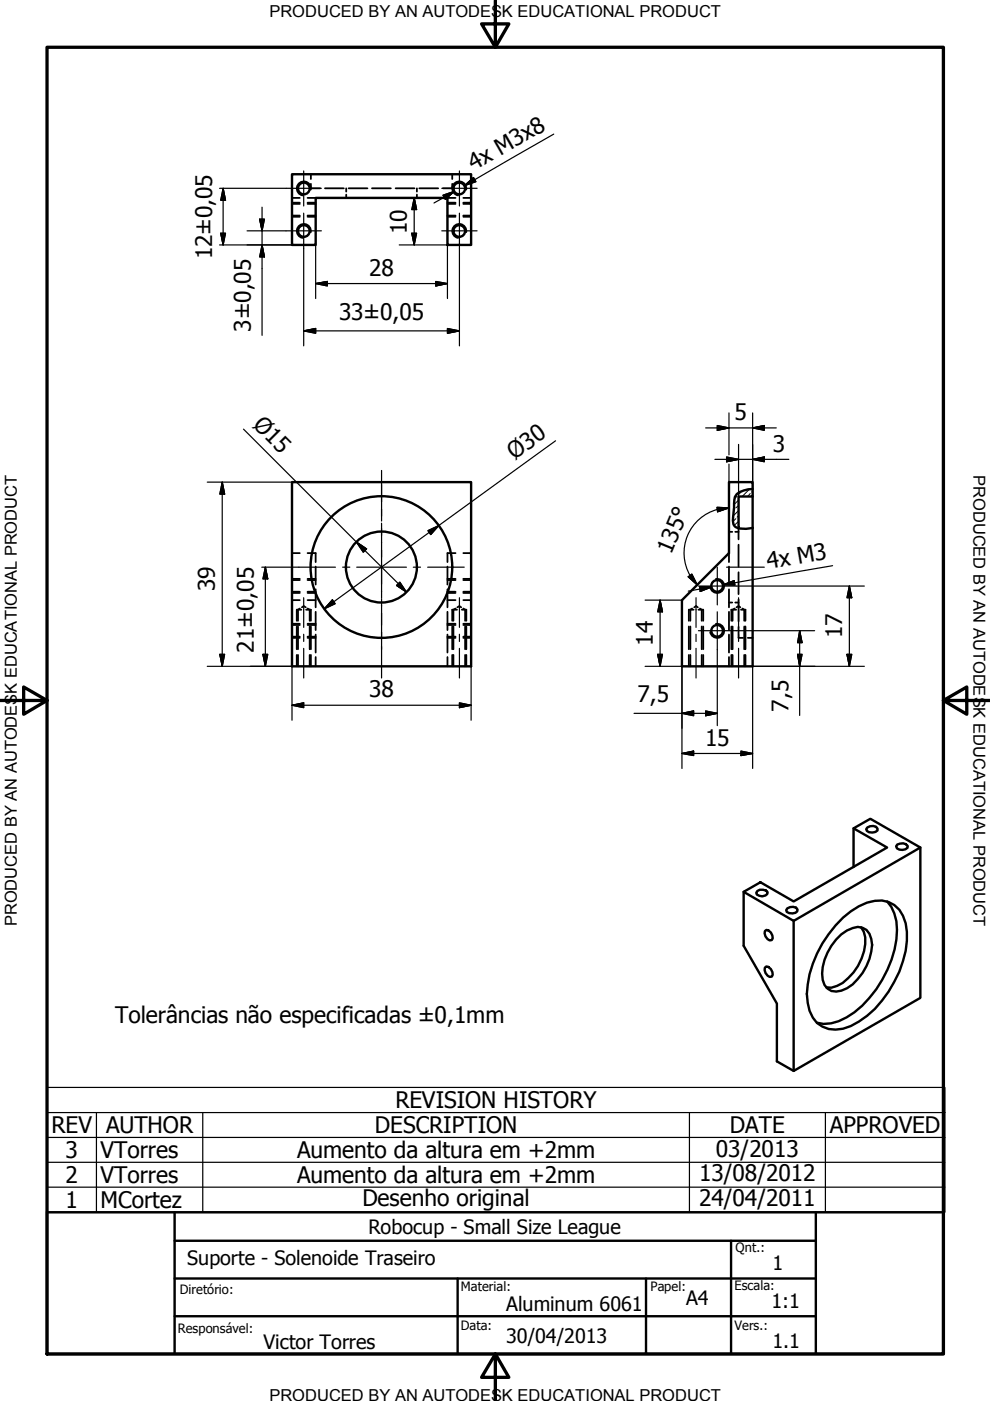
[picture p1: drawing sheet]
<svg xmlns="http://www.w3.org/2000/svg" width="210mm" height="297mm" viewBox="0 0 210 297" stroke-linecap="round" stroke-linejoin="round" font-family="sans-serif">
<!-- layer: Visible (ISO) -->
<g fill="none" stroke="#000" stroke-width=".51">
<path d="M61.9 36.9h38v15h-5v-9.9h-28v9.9h-5zM61.9 102.2h38v39.1h-38zM159.6 103.7a5.7 5.7 0 0 0-3.4 1.1 4.1 4.1 0 0 0-.6 2.8l-.2 1.9a1.95 1.95 0 0 0 .6 2.2 5 5 0 0 0 3.6 .2M159.6 105.3v36h-15v-14.1l10-9.9v-15.1h5v3.1h-3v6.7M181 175.6v8.2M183.9 175.4a1.49 1.49 0 0 1 2.2 .3v.4a1.81 1.81 0 0 1-2.3 .1l-.2-.4zM190.2 179.1a1.67 1.67 0 0 1 2.3 .3 1.24 1.24 0 0 1-1.8 .7l-.5-.2-.2-.5zM195.1 179.7v31.9l-26.8 15.5-3.6-2.1v-12.2l-7-12.3v-11.4M157.7 189.1l3.5-2 7.1 4 19.8-11.4-7.1-4.1 3.5-2 10.6 6.1-26.8 15.5zM160.6 188.9a1.69 1.69 0 0 1 2.2 .3l-.1 .3a1.61 1.61 0 0 1-2.2 .2l-.2-.4zM162.2 197.4l.3-.2a1.55 1.55 0 0 1 1.1 2.1 1.39 1.39 0 0 1-1.4-1.9zM166.9 192.6a1.52 1.52 0 0 1 2.2 .2l-.1 .4a1.79 1.79 0 0 1-2.2 .1l-.1-.3z"/>
<path d="M168.3 195.2v31.9M177.3 199.2a7.3 7.3 0 0 1 4.6-2.7 2.81 2.81 0 0 1 2.8 2.6 9.9 9.9 0 0 1-1.8 7.2 8 8 0 0 1-5.6 3.9 2.82 2.82 0 0 1-2.9-2.4 10.8 10.8 0 0 1 2.9-8.6zM178.8 194.5a12.1 12.1 0 0 1 8.2-3.6 5.7 5.7 0 0 1 5 4.9 18.2 18.2 0 0 1-2.4 12.3 20.2 20.2 0 0 1-9.2 9.4 6 6 0 0 1-8.1-1.7 10.9 10.9 0 0 1-1-7.1 24.4 24.4 0 0 1 7.5-14.2zM182.6 196.6a5.6 5.6 0 0 1 .6 5.1 11.3 11.3 0 0 1-5.7 7.3l-1.2 .4-1.1-.1M188.1 191.1a9.3 9.3 0 0 1 2 8.1 24 24 0 0 1-10.6 16.5 8 8 0 0 1-6.3 1.1M162.2 205.2l.3-.3a1.55 1.55 0 0 1 1.1 2.2 1.39 1.39 0 0 1-1.4-1.9z"/>
<circle cx="64.4" cy="40" r="1.24"/>
<circle cx="97.4" cy="40" r="1.24"/>
<circle cx="64.4" cy="49" r="1.24"/>
<circle cx="97.4" cy="49" r="1.24"/>
<circle cx="80.9" cy="120.2" r="15"/>
<circle cx="80.9" cy="120.2" r="7.5"/>
<circle cx="152.1" cy="124.2" r="1.24"/>
<circle cx="152.1" cy="133.7" r="1.24"/>
</g>
<!-- layer: Hidden (ISO) -->
<g fill="none" stroke="#000" stroke-width=".38">
<path d="M65.9 36.9v1.1M65.9 39v.9h2M68.9 39.9h4M73.4 39.9v.7M73.9 39.9h4M78.9 39.9h4M83.9 39.9h4M88.4 39.9v.7M88.9 39.9h4M95.9 36.9v1.1M95.9 39v.9h-2M61.9 42h1.7"/>
<path d="M61.9 43.2h1.7M61.9 45.7h1.7M61.9 43h1.7M61.9 46h1.7M65.2 42h1.7M65.2 43.2h1.7M65.2 45.7h1.7M65.2 43h1.7M65.2 46h1.7M73.4 41.3v.7M88.4 41.3v.7M94.9 42h1.7"/>
<path d="M94.9 43.2h1.7M94.9 45.7h1.7M94.9 43h1.7M94.9 46h1.7M98.2 42h1.7M98.2 43.2h1.7M98.2 45.7h1.7M98.2 43h1.7M98.2 46h1.7M61.9 117.3h1.7M65.2 117.3h1.7v1.9M96.6 117.3h-1.7v1.9"/>
<path d="M98.2 117.3h1.7M154.6 112.8h.7M154.6 117.3v1.9M155.9 112.8h.7M156.6 112v2.3M156.6 115.5v4.6M61.9 127.2h1.7M61.9 132.5h1.7M61.9 135h1.7M61.9 123h1.7M61.9 125.5h1.7M61.9 132.3h1.7"/>
<path d="M61.9 135.2h1.7M61.9 122.7h1.7M61.9 125.7h1.7M62.9 132.8v4.9M62.9 138.9v2.4M63.2 132.8v4.9M63.2 138.9v2.4M63.6 129l-.4 .3v2.3M63.9 129.3h-1v2.3M64 128.8l.4-.3 .4 .3M64.9 129.3h1v2.3M65.2 127.2h1.7"/>
<path d="M65.2 132.5h1.7M65.2 135h1.7M65.2 123h1.7M65.2 125.5h1.7M65.2 132.3h1.7M65.2 135.2h1.7M65.2 122.7h1.7M65.2 125.7h1.7M65.2 129l.5 .3v2.3M65.7 132.8v4.9M65.7 138.9v2.4M65.9 132.8v4.9"/>
<path d="M65.9 138.9v2.4M66.9 120.1v3.8M66.9 125v3.8M66.9 129.7v3.9M66.9 134.5v3.9M66.9 139.3v2M94.9 127.2h1.7M94.9 120.1v3.8M94.9 125v3.8M94.9 129.7v3.9M94.9 134.5v3.9M94.9 139.3v2"/>
<path d="M94.9 132.5h1.7M94.9 135h1.7M94.9 123h1.7M94.9 125.5h1.7M94.9 132.3h1.7M94.9 135.2h1.7M94.9 122.7h1.7M94.9 125.7h1.7M95.9 132.8v4.9M95.9 138.9v2.4M96.1 132.8v4.9M96.1 138.9v2.4"/>
<path d="M96.6 129l-.5 .3v2.3M96.9 129.3h-1v2.3M97 128.8l.4-.3 .4 .3M97.9 129.3h1v2.3M98.2 127.2h1.7M98.2 132.5h1.7M98.2 135h1.7M98.2 123h1.7M98.2 125.5h1.7M98.2 132.3h1.7M98.2 135.2h1.7M98.2 122.7h1.7"/>
<path d="M98.2 125.7h1.7M98.2 129l.4 .3v2.3M98.6 132.8v4.9M98.6 138.9v2.4M98.9 132.8v4.9M98.9 138.9v2.4M146 132.8v4.9M146 138.9v2.4M146.4 132.8v4.9M146.4 138.9v2.4M146.7 129l-.3 .3v2.3M147.1 129.3h-1.1v2.3"/>
<path d="M147.2 128.8l.4-.3 .4 .3M148.1 129.3h1v2.3M148.4 129l.4 .3v2.3M148.8 132.8v4.9M148.8 138.9v2.4M149.1 132.8v4.9M149.1 138.9v2.4M154.6 127.7h.7M154.6 120.1v3.8M154.6 125v3.8M154.6 129.7v3.9M154.6 134.5v3.9"/>
<path d="M154.6 139.3v2M155.1 132.8v4.9M155.1 138.9v2.4M155.3 132.8v4.9M155.3 138.9v2.4M155.8 129l-.5 .3v2.3M155.9 127.7h.7M156.1 129.3h-1v2.3M156.1 128.8l.5-.3 .4 .3M156.6 132.9v2.3h.9M156.6 121.3v4.7M156.6 127.1v4.6"/>
<path d="M157.1 129.3h1v2.3M157.4 129l.4 .3v2.3M157.8 132.8v4.9M157.8 138.9v2.4M158.1 132.8v4.9M158.1 138.9v2.4M158.6 135.2h1"/>
</g>
<!-- layer: Visible Narrow (ISO) -->
<path d="M65.9 40.2a1.49 1.49 0 0 0-1.2-1.7 1.49 1.49 0 0 0-1.7 1.2 1.49 1.49 0 0 0 1.2 1.7M65.9 49.2a1.49 1.49 0 0 0-1.2-1.7 1.49 1.49 0 0 0-1.7 1.2 1.49 1.49 0 0 0 1.2 1.7M98.8 49.2a1.49 1.49 0 0 0-1.2-1.7 1.49 1.49 0 0 0-1.7 1.2 1.49 1.49 0 0 0 1.2 1.7M98.8 40.2a1.49 1.49 0 0 0-1.2-1.7 1.49 1.49 0 0 0-1.7 1.2 1.49 1.49 0 0 0 1.2 1.7M151.8 132.3a1.49 1.49 0 0 1 1.7 1.2 1.49 1.49 0 0 1-1.2 1.7 1.49 1.49 0 0 1-1.7-1.2M151.8 122.8a1.49 1.49 0 0 1 1.7 1.2 1.49 1.49 0 0 1-1.2 1.7 1.49 1.49 0 0 1-1.7-1.2" fill="none" stroke="#000" stroke-width=".38"/>
<!-- layer: Border (ISO) -->
<path d="M10 10h190v277.1h-190zM105 0v10l-2.9-4.9h5.8l-2.9 4.9M0 148.5h10l-5-2.8v5.7l5-2.9M200 148.5l5 2.9v-5.7l-5 2.8h10M105 287.1l2.9 4.9h-5.8l2.9-4.9v9.9" fill="none" stroke="#000" stroke-width=".7"/>
<!-- layer: Title (ANSI) -->
<path d="M10 257h190v30.1h-190zM37 257v30.1M173 257v30.1M37 279.1h136M37 271.1h136M97 271.1v16M155 263.1v24" fill="none" stroke="#000" stroke-width=".51"/>
<!-- layer: Title (ISO) -->
<path d="M37 263.1h136M137 271.1v16" fill="none" stroke="#000" stroke-width=".51"/>
<!-- layer: Hatch (ISO) -->
<g fill="none" stroke="#000" stroke-width=".21">
<path d="M155.7 108l-.1 .1M156 110l-.6 .5M156.3 105.2l-.6 .6M156.6 111.6h.1M156.6 110.5l-1 .9M156.6 108.3l-1.2 1.1M156.6 106l-1 1M156.6 109.4l-.3 .3M156.6 107.2l-.6 .5M157.1 104.3l-.5 .6M158.9 103.7l-1.5 1.6M159.1 104.6l-.5 .6"/>
<path d="M159.6 104.1l-.2 .2"/>
</g>
<!-- layer: Dimension (ISO) -->
<g fill="none" stroke="#000" stroke-width=".25">
<path d="M46.5 39.9h14.1M47.3 39.9l.5 2.6h-1zM47.3 39.9v12M98.5 39.4l1.9-1.8 .5 .9zM117.4 28.4l-18.9 11 2.1-1.3M46.5 51.9h15.4M46.8 49.5h1l-.5 2.4zM52.4 48.9h8.2M55.1 46.5h1l-.5 2.4zM55.6 51.9l.5 2.6h-1zM55.6 43.9v27.2M64.4 52.7v20.6"/>
<path d="M66.9 51.9v11.4M84.6 51.9h10.3v11.4M84.6 42h9.8M87.3 49.5h1l-.5 2.4zM87.8 42l.5 2.4h-1zM87.8 42v9.9M92.4 59.7l2.5 .4-2.5 .5zM93.9 41.4l2.4-.8-1.9 1.7zM96.3 40.6l-4.3 2.4M97.4 52.7v20.6M64.4 70.2l2.5-.6v1.1zM64.4 70.2h33"/>
<path d="M66.9 60.1l2.5-.4v.9zM66.9 60.1h28M94.9 69.6l2.5 .6-2.5 .5zM51.6 91l34.6 34.5M117.8 93.5l-49 35.6M149.6 90.7h15M151.6 97.4h15.7M152.1 90.2l2.5 .5-2.5 .5zM154.1 96.9l2.5 .5-2.5 .5zM154.6 87.6v8.8M154.6 98.4v3.8M156.6 94.2v11.1"/>
<path d="M159.6 97.4l2.5-.5v1zM159.6 90.7l2.5-.5v1zM159.6 87.6v17.7M43.9 102.2h18M47.1 102.2l.5 2.6h-1zM47.1 102.2v39.1M75.6 114.9l2.1 1.5-.7 .7zM90.7 112.5l2.3-1.1-1.7 1.9zM152 107.6l2.6 .1-2.5 .8zM152.1 108a9.6 9.6 0 0 0-5.8 14l1.5 2M154.6 107.7l-2.5 .3M176.5 119.9l-23.2 4.1 2.5-.4"/>
<path d="M46.6 138.7h1l-.5 2.6zM55.5 120.3h7.9M55.8 138.7h1l-.5 2.6zM56.3 120.3l.5 2.4h-1zM56.3 120.3v21M70.5 127.2l.6 .8-2.3 1.1zM84.1 124.1l.7-.7 1.4 2.1zM136.8 127.2h7.8M139.4 138.7h1.1l-.5 2.6zM140 127.2l.5 2.5h-1.1zM140 127.2v14.1M145.9 122.3l.8-.6 1.1 2.3z"/>
<path d="M148.3 124.4h2.6l-2.4 1zM150.9 124.4l-5 .9M152.1 137.7v16.1M153.3 124l2.3-.9 .2 1zM156.1 133.7h.4M156.1 124.3h27.2M156.7 133.7h16M169.1 138.7h1l-.6 2.6zM169.5 133.7l.6 2.6h-1zM169.5 133.7v18M179.6 138.7h1l-.5 2.6zM180.1 124.3l.5 2.4h-1z"/>
<path d="M180.1 124.3v17M43.9 141.3h18v11.4M61.9 149.5l2.5-.5v1zM61.9 149.5h38M97.4 149l2.5 .5-2.5 .5zM99.9 141.3v11.4M134.4 151.2h17.7M136.8 141.3h7.8v21.6M144.6 159.8l2.5-.6v1zM144.6 151.2l2.5-.5v1.1zM144.6 159.8h15M149.6 150.7l2.5 .5-2.5 .6z"/>
<path d="M157.1 159.2l2.5 .6-2.5 .4zM183.3 141.3h-23.7v21.6"/>
</g>
<g fill="#000" stroke="#000" stroke-width=".25">
<path d="M98.5 39.4l1.9-1.8zM98.5 39.4l1.9-1.8 .5 .9zM46.8 49.5l.5 2.4zM46.8 49.5h1l-.5 2.4zM47.3 39.9l.5 2.6zM47.3 39.9l.5 2.6h-1zM55.1 46.5l.5 2.4zM55.1 46.5h1l-.5 2.4zM55.6 51.9l.5 2.6zM55.6 51.9l.5 2.6h-1zM66.9 60.1l2.5-.4zM66.9 60.1l2.5-.4v.9z"/>
<path d="M87.3 49.5l.5 2.4zM87.3 49.5h1l-.5 2.4zM87.8 42l.5 2.4zM87.8 42l.5 2.4h-1zM94.4 42.3l1.9-1.7zM93.9 41.4l2.4-.8-1.9 1.7zM64.4 70.2l2.5-.6zM64.4 70.2l2.5-.6v1.1zM92.4 60.6l2.5-.5zM92.4 59.7l2.5 .4-2.5 .5zM94.9 70.7l2.5-.5zM94.9 69.6l2.5 .6-2.5 .5z"/>
<path d="M152.1 91.2l2.5-.5zM152.1 90.2l2.5 .5-2.5 .5zM154.1 97.9l2.5-.5zM154.1 96.9l2.5 .5-2.5 .5zM159.6 97.4l2.5-.5zM159.6 97.4l2.5-.5v1zM159.6 90.7l2.5-.5zM159.6 90.7l2.5-.5v1zM47.1 102.2l.5 2.6zM47.1 102.2l.5 2.6h-1zM75.6 114.9l2.1 1.5zM75.6 114.9l2.1 1.5-.7 .7z"/>
<path d="M93 111.4l-1.7 1.9zM90.7 112.5l2.3-1.1-1.7 1.9zM152.1 108.5l2.5-.8zM152 107.6l2.6 .1-2.5 .8zM46.6 138.7l.5 2.6zM46.6 138.7h1l-.5 2.6zM55.8 138.7l.5 2.6zM55.8 138.7h1l-.5 2.6zM56.3 120.3l.5 2.4zM56.3 120.3l.5 2.4h-1zM70.5 127.2l-1.7 1.9zM70.5 127.2l.6 .8-2.3 1.1z"/>
<path d="M84.1 124.1l2.1 1.4zM84.1 124.1l.7-.7 1.4 2.1zM139.4 138.7l.6 2.6zM139.4 138.7h1.1l-.5 2.6zM140 127.2l.5 2.5zM140 127.2l.5 2.5h-1.1zM145.9 122.3l1.9 1.7zM145.9 122.3l.8-.6 1.1 2.3zM148.5 125.4l2.4-1zM148.3 124.4h2.6l-2.4 1zM153.3 124l2.3-.9zM153.3 124l2.3-.9 .2 1z"/>
<path d="M169.1 138.7l.4 2.6zM169.1 138.7h1l-.6 2.6zM169.5 133.7l.6 2.6zM169.5 133.7l.6 2.6h-1zM179.6 138.7l.5 2.6zM179.6 138.7h1l-.5 2.6zM180.1 124.3l.5 2.4zM180.1 124.3l.5 2.4h-1zM61.9 149.5l2.5-.5zM61.9 149.5l2.5-.5v1zM97.4 150l2.5-.5zM97.4 149l2.5 .5-2.5 .5z"/>
<path d="M144.6 159.8l2.5-.6zM144.6 159.8l2.5-.6v1zM144.6 151.2l2.5-.5zM144.6 151.2l2.5-.5v1.1zM149.6 151.8l2.5-.6zM149.6 150.7l2.5 .5-2.5 .6zM157.1 160.2l2.5-.4zM157.1 159.2l2.5 .6-2.5 .4z"/>
</g>
<!-- layer: Center Mark (ISO) -->
<g fill="none" stroke="#000" stroke-width=".25">
<path d="M60.6 39.9h7.5M64.4 36.2v7.5M93.7 39.9h7.5M97.4 36.2v7.5M60.6 48.9h7.5M64.4 45.2v7.5M93.7 48.9h7.5M97.4 45.2v7.5M80.9 102.7v7.8M80.9 112v1.5M80.9 115v10.5M63.4 120.3h7.7"/>
<path d="M72.6 120.3h1.6M75.6 120.3h10.6M80.9 127v1.5M80.9 130v7.7M87.6 120.3h1.6M90.7 120.3h7.7M148.1 124.3h8M148.1 133.7h8M152.1 120.3v8M152.1 129.7v8"/>
</g>
<!-- layer: Centerline (ISO) -->
<g fill="none" stroke="#000" stroke-width=".25">
<path d="M80.9 99.7v6.7M80.9 107.9v1.6M80.9 110.9v4.2M80.9 116.6v1.6M80.9 119.6v4.3M64.4 126.7v6.3M64.4 134.5v1.5M64.4 137.5v6.2M80.9 125.3v1.6M80.9 128.3v4.3M80.9 134v1.6M80.9 137v6.7"/>
<path d="M97.4 126.7v6.3M97.4 134.5v1.5M97.4 137.5v6.2M147.6 126.7v6.3M147.6 134.5v1.5M147.6 137.5v6.2M154.1 120.3h8M156.6 126.7v6.3M156.6 134.5v1.5M156.6 137.5v6.2"/>
</g>
<!-- layer: Symbol (ISO) -->
<path d="M10 235.9v-5.3h190.3v5.3M20.4 235.9v21.1M43 235.9v21.1M146.2 235.9v21.1M175 235.9v21.1M200.3 235.9h-190.3v5.3M200.3 235.9v21.1h-190.3v-15.8M10 241.2h190.3M10 246.4h190.3M10 251.7h190.3" fill="none" stroke="#000" stroke-width=".25"/>
<g font-size="4.8">
<text x="100.5" y="36.3" transform="rotate(-30 100.5 36.3)">4x M3x8</text>
<text x="86.2" y="49.6" transform="rotate(-90 86.2 49.6)">10</text>
<text x="45" y="55" transform="rotate(-90 45 55)">12±0,05</text>
<text x="78.3" y="58.5">28</text>
<text x="53.1" y="70.3" transform="rotate(-90 53.1 70.3)">3±0,05</text>
<text x="71.9" y="67.7">33±0,05</text>
<text x="155.8" y="89.1">5</text>
<text x="53.5" y="90.3" transform="rotate(45 53.5 90.3)">Ø15</text>
<text x="163.9" y="95.8">3</text>
<text x="109.1" y="97.6" transform="rotate(-36 109.1 97.6)">Ø30</text>
<text x="142.3" y="117.7" transform="rotate(-68 142.3 117.7)">135°</text>
<text x="45.5" y="125.4" transform="rotate(-90 45.5 125.4)">39</text>
<text x="162.9" y="120.7" transform="rotate(-10 162.9 120.7)">4x M3</text>
<text x="138.4" y="136.9" transform="rotate(-90 138.4 136.9)">14</text>
<text x="178.6" y="135.4" transform="rotate(-90 178.6 135.4)">17</text>
<text x="53.8" y="138.4" transform="rotate(-90 53.8 138.4)">21±0,05</text>
<text x="78.3" y="147.9">38</text>
<text x="135.2" y="148.8">7,5</text>
<text x="167.2" y="150.9" transform="rotate(-90 167.2 150.9)">7,5</text>
<text x="149.5" y="158.1">15</text>
<text x="24.4" y="216.9">Tolerâncias não especificadas ±0,1mm</text>
<text x="83.8" y="235">REVISION HISTORY</text>
<text x="10.9" y="240.3">REV</text>
<text x="13.9" y="245.5">3</text>
<text x="21.3" y="245.5">VTorres</text>
<text x="22.5" y="240.3">AUTHOR</text>
<text x="63" y="245.6">Aumento da altura em +2mm</text>
<text x="79.5" y="240.3">DESCRIPTION</text>
<text x="151.8" y="245.2">03/2013</text>
<text x="154.7" y="240.3">DATE</text>
<text x="176" y="240.3">APPROVED</text>
<text x="13.9" y="250.9">2</text>
<text x="21.3" y="250.7">VTorres</text>
<text x="63" y="250.9">Aumento da altura em +2mm</text>
<text x="148.2" y="250.5">13/08/2012</text>
<text x="13.9" y="256.1">1</text>
<text x="21.3" y="256.1">MCortez</text>
<text x="76.8" y="255.7">Desenho original</text>
<text x="148.2" y="255.8">24/04/2011</text>
</g>
<g font-size="4.2">
<text x="78.1" y="261.5">Robocup - Small Size League</text>
<text x="39.7" y="268.2">Suporte - Solenoide Traseiro</text>
<text x="163.8" y="269.2">1</text>
<text x="107.3" y="278">Aluminum 6061</text>
<text x="145.5" y="276.7">A4</text>
<text x="163.6" y="277.2">1:1</text>
<text x="55.9" y="286">Victor Torres</text>
<text x="107.3" y="284.7">30/04/2013</text>
<text x="163.8" y="285.9">1.1</text>
</g>
<g font-size="3.5">
<text x="57.1" y="3.6">PRODUCED BY AN AUTODESK EDUCATIONAL PRODUCT</text>
<text x="206.4" y="100.7" transform="rotate(90 206.4 100.7)">PRODUCED BY AN AUTODESK EDUCATIONAL PRODUCT</text>
<text x="3.6" y="196.4" transform="rotate(-90 3.6 196.4)">PRODUCED BY AN AUTODESK EDUCATIONAL PRODUCT</text>
<text x="57.1" y="297">PRODUCED BY AN AUTODESK EDUCATIONAL PRODUCT</text>
</g>
<g font-size="2.7">
<text x="156" y="265.4">Qnt.:</text>
<text x="38.1" y="274.4">Diretório:</text>
<text x="97.7" y="273.7">Material:</text>
<text x="137.9" y="273.8">Papel:</text>
<text x="155.7" y="273.6">Escala:</text>
<text x="97.7" y="282">Data:</text>
<text x="155.7" y="282">Vers.:</text>
<text x="37.7" y="282.6">Responsável:</text>
</g>
</svg>
